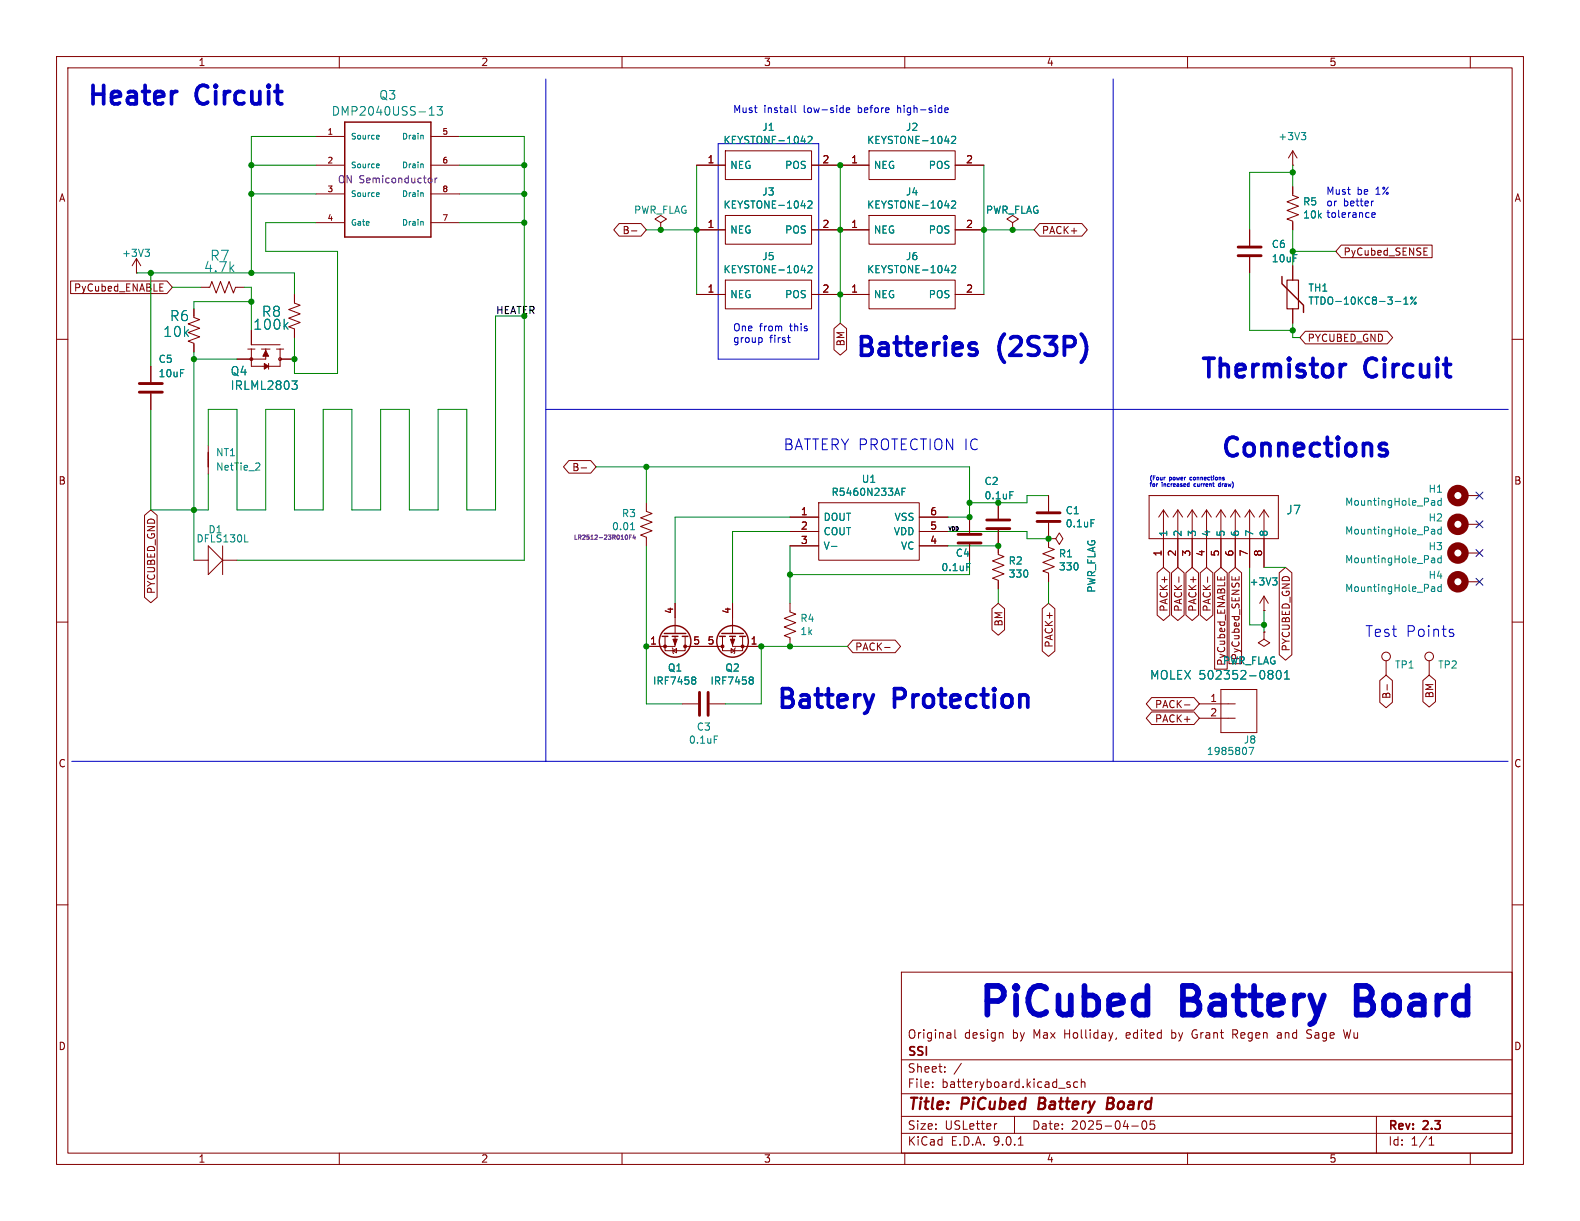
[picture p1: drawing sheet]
<svg xmlns="http://www.w3.org/2000/svg" width="279mm" height="216mm" viewBox="0 0 279 216" stroke-linecap="round" stroke-linejoin="round" font-family="sans-serif">
<path d="M0 0h279.4v215.9h-279.4z" fill="#fff" stroke="#fff" stroke-width=".18"/>
<g fill="none" stroke="#840000" stroke-width=".18">
<path d="M10 10h259.4v195.9h-259.4zM12 12h255.4v191.9h-255.4zM60 10v2M110 10v2M160 10v2M210 10v2M260 10v2M55.9 24.1h5.1M55.9 29.2h5.1M55.9 34.3h5.1M55.9 39.4h5.1M76.2 24.1h5.1"/>
<path d="M76.2 29.2h5.1M76.2 34.3h5.1M76.2 39.4h5.1M109.5 39.5h3.8l1 1.1-1 1.2h-3.8l-1-1.2zM116.8 39.4l1.1-.7-1.1-.6-1 .6 1 .7v1.2M123.2 29.2h5.1M128.3 38.1h15.2v5.1h-15.2zM128.3 26.7h15.2v5.1h-15.2zM143.5 29.2h10.2M153.7 26.7h15.2v5.1h-15.2zM153.7 38.1h15.2v5.1h-15.2zM168.9 29.2h5.1"/>
<path d="M179.1 39.4l1-.7-1-.6-1 .6 1 .7v1.2M183.8 39.5h7.5l1 1.1-1 1.2h-7.5l-.9-1.2zM228.6 29.2h.1M228.6 33v1.5l1 .4-2 .8 2 .7-2 .8 2 .8-2 .7 1 .4v1.5M228.6 26.7l-.8 1.2M228.6 26.7l.8 1.2M228.6 26.7v2.5M12.5 49.7h17l1 1.1-1 1.1h-17zM24.1 48.3h.1M24.1 45.7l-.7 1.3M24.1 45.7l.8 1.3M24.1 45.7v2.6"/>
<path d="M28.3 51.5h.6M28.3 50.2h.6M34.3 54.6v1.5l1 .4-2 .8 2 .7-2 .8 2 .8-2 .7 1 .4v1.5M35.6 50.8h1.5l.4-1 .7 2 .8-2 .8 2 .7-2 .8 2 .4-1h1.5M44.4 58.4v2.6h5.1M52.1 52.1v1.5l1 .4-2 .7 2 .8-2 .8 2 .7-2 .8 1 .4v1.5M111.7 40.8h.9M116.8 40.6h.1M123.2 52.1h5.1M123.2 40.6h5.1M128.3 49.5h15.2v5.1h-15.2zM143.5 52.1h10.2"/>
<path d="M143.5 40.6h10.2M147.5 58.1l1.1-.9 1.1 .9v3.7l-1.1 1-1.1-1zM153.7 49.5h15.2v5.1h-15.2zM168.9 52.1h5.1M168.9 40.6h5.1M179.1 40.6h.1M221 40.6v2.8M221 45.5v2.8M228.6 47v2.5M228.6 54.6v2.6M230.8 58.6h14.5l1 1.1-1 1.1h-14.5l-.9-1.1zM237.2 43.3h16v2.3h-16l-1-1.1z"/>
<path d="M251.8 44.5h.4M251.8 45.1h.6M251.8 43.9h.6M10 60h2M26.7 64.8v2.8M26.7 69.6v2.8M36.8 78.7v5.1M43.8 61.7h1.3M44.4 61.7v3.1h5.1v-3.1M46.2 61.7h1.6M47 61.7v1.8h-5.1M47.5 64.3v1"/>
<path d="M48.9 61.7h1.3M49.5 63.5h2.6M267.4 60h2M25.6 91.1l1.1-.9 1.1 .9v14.5l-1.1 1-1.1-1zM34.3 99.1h2.5M36.8 96.5l2.6 2.6-2.6 2.5zM39.4 96.5v5.1M39.4 99.1h2.5M100.6 81.4h3.9l.9 1.2-.9 1.1h-3.9l-1-1.1zM102.8 82.7h.9M114.3 88.9v1.5l1 .4-2 .8 2 .7-2 .8 2 .8-2 .7 1 .4v1.5M139.7 91.4h5.1"/>
<path d="M139.7 94h5.1M139.7 96.5h5.1M144.8 88.9h17.8v10.2h-17.8zM162.6 91.4h5M162.6 94h5M162.6 96.5h5M171.4 91.4v2.8M171.4 96.3v2.8M176.5 93.7v4.3l1 .4-2 .8 2 .7-2 .8 2 .8-2 .7 1 .4v1.5M176.5 88.9v2.8M185.4 92.5v4.3l1 .4-2 .7 2 .8-2 .7 2 .8-2 .8 1 .3v1.6M185.4 95.3h1.3l.6-1.1 .7 1.1-.7 1-.6-1"/>
<path d="M185.4 95.3h.1M185.4 87.6v2.8M203.2 87.6h22.9v7.7h-22.9zM205.7 90.2v10.1M205.7 90.2l-.8 1.2M205.7 90.2l.9 1.2M208.3 90.2v10.1M208.3 90.2l-.9 1.2M208.3 90.2l.8 1.2M210.8 90.2v10.1M210.8 90.2l-.8 1.2M210.8 90.2l.9 1.2"/>
<path d="M213.4 90.2v10.1M213.4 90.2l-.9 1.2M213.4 90.2l.8 1.2M215.9 90.2v10.1M215.9 90.2l-.8 1.2M215.9 90.2l.8 1.2M218.4 90.2v10.1M218.4 90.2l-.8 1.2M218.4 90.2l.9 1.2M221 90.2v10.1M221 90.2l-.9 1.2M221 90.2l.8 1.2"/>
<path d="M223.5 90.2v10.1M223.5 90.2l-.8 1.2M223.5 90.2l.9 1.2M259.1 92.7h2.5M259.1 87.6h2.5M259.1 97.8h2.5M10 110h2M117.6 112.5v2.6h3.6v-2.6M118.9 114.6l.1 .1v.7l.1 .2M119 115.1l.6-.4v.7zM119.4 112.5v1.8h-5.1M119.4 106.7v5.3"/>
<path d="M121.2 114.3h6.6M127.8 112.5v2.6h3.5v-2.6M129.3 114.7l.6 .4-.6 .3zM129.5 112.5v1.8h5.1M129.5 106.7v5.3M130 114.6l-.1 .1v.7l-.1 .2M139.7 106.7v1.5l1 .4-2 .7 2 .8-2 .8 2 .7-2 .8 1 .4v1.5M150.8 113.2h7.5l1 1.1-1 1.1h-7.5l-.9-1.1zM156.4 114.5h1M175.4 107.6l1.1-.9 1.1 .9v3.8l-1.1 .9-1.1-.9zM184.3 107.6l1.1-.9 1.1 .9v7.5l-1.1 1-1.1-1zM204.6 101.3l1.1-1 1.2 1v7.5l-1.2 .9-1.1-.9z"/>
<path d="M207.2 101.3l1.1-1 1.1 1v7.5l-1.1 .9-1.1-.9zM208.5 102v1M209.7 101.3l1.1-1 1.1 1v7.5l-1.1 .9-1.1-.9zM212.2 101.3l1.2-1 1.1 1v7.5l-1.1 .9-1.2-.9zM213.5 102v1M214.8 101.3l1.1-1 1.1 1v17h-2.2zM215.3 101.9v.6M216.6 101.9v.6M217.3 101.3l1.1-1 1.2 1v16.1h-2.3zM217.8 101.9v.6M218.4 102.1v.4M219.1 101.9v.6"/>
<path d="M223.5 108h.1M223.5 111.8v1.2l1 .7-1 .6-1-.6 1-.7M223.5 111.8h.1M223.5 105.4v2.6M223.5 105.4l-.7 1.3M223.5 105.4l.8 1.3M226.2 101.3l1.1-1 1.1 1v14.5l-1.1 .9-1.1-.9zM245.1 116.8v2.6M252.7 116.8v2.6M259.1 102.9h2.5M267.4 110h2M120.6 124.5h2.8"/>
<path d="M125.5 124.5h2.8M203.6 125.9h7.5l1 1.1-1 1.1h-7.5l-.9-1.1zM203.6 123.3h7.5l1 1.2-1 1.1h-7.5l-.9-1.1zM209.4 124.6h1M212.1 124.5h6.3M212.1 127h6.3M215.9 121.9h6.3v7.6h-6.3zM244 120.3l1.1-.9 1.1 .9v3.9l-1.1 .9-1.1-.9zM245.3 121.1v.9M251.6 120.3l1.1-.9 1.1 .9v3.8l-1.1 .9-1.1-.9zM10 160h2M159.4 171.9h108v32h-108z"/>
<path d="M267.4 160h2M159.4 197.4h108M159.4 193.4h108M159.4 187.4h108M164.9 192.1v.2M164.9 191.4v.1M167.1 189.4v.2M167.1 188.7v.1M168.9 182.1v1.3l.2 .2M170 188l-1.3 1.9M176.3 198.7l-.3 .1M177.3 182.7l.1 .9"/>
<path d="M179.4 197.4v3M188.6 191.6l.7 .4-.2 .3-.5-.1M189.2 191.4l-.3-.1-.3 .2M190.6 191.4l-.5-.1-.2 .3v.4l.1 .2h.6M191.2 191.4l.2-.1 .4 .1 .1 .9M191.2 190.8v1.5M197.4 183.5l-.1 .3M200.1 199.1h1.2M202.1 198.3l.2-.1a.81 .81 0 0 1 .6 .6 .81 .81 0 0 1-.3 .8l-.2 .1a.81 .81 0 0 1-.3-1.4zM204.1 198.2h-.7v.7l.2-.1h.5l.1 .2-.1 .5-.2 .2-.5-.2M237.6 182.1l.3 1.5 .3-1.1 .3 1.1M243.4 197.4v6.5"/>
<path d="M60 203.9v2M110 203.9v2M159.4 200.4h108M160 203.9v2M180.1 202.5h.8M210 203.9v2M252.7 202.5h.9M252.7 201.4l.4-.4v1.5M260 203.9v2"/>
<circle cx="44.4" cy="63.5" r=".25"/>
<circle cx="49.5" cy="63.5" r=".25"/>
<circle cx="245.1" cy="116.1" r=".76"/>
<circle cx="252.7" cy="116.1" r=".76"/>
</g>
<path d="M183.9 194.1l-.3 2h.8M195.8 195.1h.7M196.5 195.1l.3 .1M196.6 194.1h-.7l-.2 2 1-.1M196.7 195l-.2 .1" fill="none" stroke="#840000" stroke-width=".4"/>
<g fill="none" stroke="#840000" stroke-width="1.3">
<circle cx="257.8" cy="92.7" r="1.27"/>
<circle cx="257.8" cy="87.6" r="1.27"/>
<circle cx="257.8" cy="97.8" r="1.27"/>
<circle cx="257.8" cy="102.9" r="1.27"/>
</g>
<g fill="none" stroke="#008484" stroke-width=".18">
<path d="M76.1 19.2l.2-.4v1.6M77.3 18.8h.9l-.5 .6 .5 .2v.6l-.3 .2h-.4l-.2-.2M66.7 23.9l.3 .1 .1 .2-.5 .1M66.7 29h.3l.1 .2-.5 .1M66.7 34.1h.3l.1 .2-.5 .1M67 24.5l-.3 .1M67 29.6l-.3 .1M67 34.7l-.3 .1M74.7 23.9l.1 .2v.5M74.7 29l.1 .1v.6M74.7 34.1l.1 .1v.6M74.7 39.2l.1 .1v.5"/>
<path d="M75.9 20.4h.9M142.9 24.2l.5-.1 .2 .4-.8 .9h.8M142.9 35.7l.5-.2 .2 .4-.8 .9h.8M168.3 24.2l.5-.1 .2 .4-.8 .9h.8M168.3 35.7l.5-.2 .2 .4-.8 .9h.8M230.1 23.4h.8l-.4 .5M230.7 23.9l.2 .3v.3l-.2 .2M25.6 44.1h.8l-.4 .5M26.2 44.6l.2 .2v.3l-.2 .2M142.9 47.1l.5-.1 .2 .3-.8 .9h.8M168.3 47.1l.5-.1 .2 .3-.8 .9h.8M246.7 53.3h1"/>
<path d="M248.3 53.8h.7M248.3 52.9l.3-.4v1.3M250.4 52.5l-.9 1.3M51.6 67.4h.9l-.5 .5 .5 .2v.5l-.2 .3h-.5M43.3 95.8h.6M45.7 81.9l.3 .2-.1 .3-.7 .7h.8M111.5 93.7h.7M111.7 92.6l.2-.2v1.3M147 96.6h1M159.5 86.9h.4M160.1 86.3h-.6v1.3M171 99.6h.6"/>
<path d="M178.6 86.9h.6M192.9 91.9h.6M253.3 88.5l.3 .1 .1 .8M253.3 93.6h.3l.1 .8M253.3 98.7h.3l.1 .8M253.7 94.4h-.4M253.7 93.9h-.4M253.7 89.3l-.4 .1M253.7 88.8l-.4 .1M253.7 99.5h-.4M253.7 99h-.4M254.9 93.6h-.4l-.2 .2 .1 .6h.5"/>
<path d="M254.9 88.1v1.3M254.9 93.2v1.2M254.9 98.2v1.3M254.9 88.6l-.4-.1-.2 .2 .1 .6h.5M254.9 98.7h-.4l-.2 .2 .1 .6h.5M122.6 119.7h.2l.2 .2-.2 .3M132.7 119.7h.3l.2 .2-.2 .3M224.5 118.6h.3l.3 .2-.3 .4M224.5 119.2h.3M224.8 119.2l.2 .2 .1 .4-.1 .2-.5 .1M225 102.2h.8l-.4 .5M225.6 102.7l.2 .2v.3l-.2 .2"/>
<path d="M225.9 118.6h.1a.83 .83 0 0 1 .6 .6 .83 .83 0 0 1-.3 .8l-.1 .1a.83 .83 0 0 1-.6-.7 .83 .83 0 0 1 .3-.8zM227.1 119l.5-.4v1.5M253.3 103.7l.3 .1 .1 .8M253.7 104.5l-.4 .1M253.7 104l-.4 .1M254.9 103.3v1.3M254.9 103.8l-.4-.1-.2 .3 .1 .5h.5M122.6 120.2h.2M122.8 120.2l.2 .3v.2l-.1 .2-.3 .1M126.3 130.1h.6M132.7 120.2h.3M133 120.2l.2 .3v.2l-.1 .2-.4 .1"/>
<path d="M221.7 132.2l-.5 1.2M227.1 120.1h.9"/>
<circle cx="249.6" cy="52.7" r=".18"/>
<circle cx="250.3" cy="53.6" r=".18"/>
</g>
<g fill="none" stroke="#840000" stroke-width=".25">
<path d="M61 21.6h15.2v20.3h-15.2zM226.7 48.9v1.3l3.8 3.8v1.2M36.8 80v2.6M117.1 112.5h1M117.5 112h3.8M118.9 112.5h1M120.6 112.5h1.1M127.3 112.5h1M127.6 112h3.8M129 112.5h1M130.8 112.5h1"/>
<circle cx="119.4" cy="113.4" r="2.79"/>
<circle cx="129.5" cy="113.4" r="2.79"/>
</g>
<path d="M75.8 31.5h.3l.3 .2-.1 .5-.2 .1h-.3M76.9 31.5v.8M77.3 31.5l-.4 .2M110.7 94.6h.1M110.8 94.6a.39 .39 0 0 1 .2 .4 .39 .39 0 0 1-.3 .3M111.3 95h.3M111.3 94.6v.8M112.1 94.6l-.2 .5h.5M112.3 94.9v.5" fill="none" stroke="#840084" stroke-width=".18"/>
<path d="M218.9 43.7h4.1M218.9 45.2h4.1M24.6 67.8h4.1M24.6 69.3h4.1M169.4 94.5h4.1M169.4 96h4.1M174.5 91.9h4.1M174.5 93.5h4.1M183.4 90.7h4.1M183.4 92.2h4.1M123.7 122.4v4.1M125.2 122.4v4.1" fill="none" stroke="#840000" stroke-width=".51"/>
<g fill="#840000" stroke="#840000" stroke-width=".18">
<path d="M47 62l.5 1h-1z"/>
<path d="M46.7 64.3l.8 .5-.8 .5z"/>
<path d="M119 113h.8l-.4 1z"/>
<path d="M129.2 113h.7l-.4 1z"/>
<circle cx="121.2" cy="114.3" r=".25"/>
<circle cx="117.6" cy="114.3" r=".25"/>
<circle cx="127.8" cy="114.3" r=".25"/>
<circle cx="131.3" cy="114.3" r=".25"/>
</g>
<path d="M227.6 49.5h2v5.1h-2z" fill="none" stroke="#840000" stroke-width=".2"/>
<g fill="none" stroke="#0000c2" stroke-width=".18">
<path d="M96.5 14v120.6M140 19.8l.1 .1M140.6 18.6v1.1l.2 .2M149.7 19.5l.6-.1-.1-.3h-.4l-.1 .1v.6h.5M167.1 19.5l.6-.1-.1-.3h-.3l-.2 .1v.6h.5M196.8 14v120.6M127 25.4h17.8v38.1h-17.8zM242.6 38l.6-.1-.1-.2-.3-.1-.2 .2v.6h.5M242.9 35.6h-.3M134.5 59.7l.3 .2v.4l-.3 .2M139.3 59.7h.4M96.5 72.4h170.2"/>
<path d="M139.5 60.5h.2M204.7 85.5h.1M206 84.4h-.1M210.1 85.5l.2 .1M210.3 85.3v.7M210.3 86h-.2M210.5 84.4l-.1 .1 .1 .4M211.3 85.5l-.2 .2 .2 .3M215.8 85.6l-.2-.1-.1 .2v.3h.3M215.8 85.3v.7M216.3 84.4h.2M216.3 84.6l.2 .1"/>
<path d="M216.5 84.8l-.2 .1M216.5 84.7v.1M256.5 111.9l.5 .1 .1 .3-.3 .2h-.3M256.5 111.3l.5 .1M12.7 134.6h254"/>
</g>
<g fill="none" stroke="#008400" stroke-width=".18">
<path d="M44.4 34.3h11.5M44.4 29.2h11.5M55.9 24.1h-11.5v24.2M55.9 39.4h-8.9v5.1h12.7v21.5h-7.6v-6.3M81.3 39.4h11.4M81.3 24.1h11.4v75h-50.8M81.3 34.3h11.4M81.3 29.2h11.4M123.2 29.2v22.9M148.6 29.2v28M174 29.2v22.9M228.6 29.2v3.8"/>
<path d="M228.6 30.5h-7.6v10.1M24.1 48.3h28v3.8M26.7 48.3v16.5M30.5 50.8h5.1M43.2 50.8h1.2v7.6M44.4 53.3h-10.1v1.3M92.7 55.9h-5.1v34.3h-5.1v-17.8h-5v17.8h-5.1v-17.8h-5.1v17.8h-5.1v-17.8h-5.1v17.8h-5v-17.8h-5.1v17.8h-5.1v-17.8h-5.1v6.3M114.3 40.6h8.9M174 40.6h8.9M221 48.3v10.1h7.6M228.6 40.6v6.4M228.6 57.2v2.5h1.3"/>
<path d="M228.6 44.5h7.6M26.7 72.4v17.8h10.1v-6.4M34.3 63.5h7.6M34.3 62.2v36.9M105.4 82.6h66v8.8h-3.8M114.3 82.6v6.3M114.3 96.5v28h6.3M139.7 94h-10.2v12.7M139.7 96.5v10.2M139.7 91.4h-20.3v15.3M167.6 94h14v1.3h3.8M167.6 96.5h8.9"/>
<path d="M171.4 99.1v2.5h-31.7M185.4 87.6h-3.8v1.3h-10.2M149.9 114.3h-15.3v10.2h-6.3M176.5 104.1v2.6M185.4 102.9v3.8M221 100.3v10.2h2.5M223.5 108v3.8M223.5 100.3h3.8"/>
</g>
<path d="M261 92.1l1.2 1.2M261 97.2l1.2 1.2M261 87l1.2 1.2M262.2 92.1l-1.2 1.2M262.2 97.2l-1.2 1.2M262.2 87l-1.2 1.2M261 102.3l1.2 1.2M262.2 102.3l-1.2 1.2" fill="none" stroke="#000084" stroke-width=".18"/>
<path d="M239.9 176.8h1.7M241.6 174.3h-1.7v5.1h1.9" fill="none" stroke="#0000c2" stroke-width="1"/>
<path d="M31 16.2h.3M171.8 61.7h.5l.3 .2 .2 .4-.2 .4-.3 .1h-.6M171.8 60.6h.5l.3 .2M238 64.4l-.7 .2M244.1 79.3l1.1 .4 .1 .3-.1 .4-.3 .2h-.7M244.1 78.6l.3-.2h.5l.3 .2M154.4 122.9l-.7 2.1" fill="none" stroke="#0000c2" stroke-width=".66"/>
<g fill="#008400" stroke="#008400" stroke-width=".18">
<circle cx="228.6" cy="58.4" r=".46"/>
<circle cx="223.5" cy="110.5" r=".46"/>
<circle cx="176.5" cy="88.9" r=".46"/>
<circle cx="228.6" cy="30.5" r=".46"/>
<circle cx="228.6" cy="44.5" r=".46"/>
<circle cx="171.4" cy="91.4" r=".46"/>
<circle cx="148.6" cy="40.6" r=".46"/>
<circle cx="148.6" cy="29.2" r=".46"/>
<circle cx="174" cy="40.6" r=".46"/>
<circle cx="179.1" cy="40.6" r=".46"/>
<circle cx="176.5" cy="96.5" r=".46"/>
<circle cx="185.4" cy="95.3" r=".46"/>
<circle cx="114.3" cy="114.3" r=".46"/>
<circle cx="139.7" cy="101.6" r=".46"/>
<circle cx="139.7" cy="114.3" r=".46"/>
<circle cx="134.6" cy="114.3" r=".46"/>
<circle cx="171.4" cy="88.9" r=".46"/>
<circle cx="148.6" cy="52.1" r=".46"/>
<circle cx="92.7" cy="29.2" r=".46"/>
<circle cx="92.7" cy="34.3" r=".46"/>
<circle cx="92.7" cy="39.4" r=".46"/>
<circle cx="92.7" cy="55.9" r=".46"/>
<circle cx="123.2" cy="40.6" r=".46"/>
<circle cx="114.3" cy="82.6" r=".46"/>
<circle cx="116.8" cy="40.6" r=".46"/>
<circle cx="44.4" cy="29.2" r=".46"/>
<circle cx="44.4" cy="53.3" r=".46"/>
<circle cx="34.3" cy="63.5" r=".46"/>
<circle cx="26.7" cy="48.3" r=".46"/>
<circle cx="34.3" cy="90.2" r=".46"/>
<circle cx="44.4" cy="34.3" r=".46"/>
<circle cx="44.4" cy="48.3" r=".46"/>
<circle cx="52.1" cy="63.5" r=".46"/>
</g>
<g font-size="7.1" fill="#0000c2">
<text x="172.7" y="180.1">PiCubed</text>
<text x="209.3" y="180.1">Battery</text>
<text x="242.1" y="180.1">Board</text>
</g>
<g font-size="4.6" fill="#0000c2">
<text x="15.2" y="18.8">Heater</text>
<text x="35" y="18.8">Circuit</text>
<text x="151.1" y="63.3">Batteries</text>
<text x="176.8" y="63.3">(2S3P)</text>
<text x="212.1" y="67.1">Thermistor</text>
<text x="241.6" y="67.1">Circuit</text>
<text x="215.3" y="81">Connections</text>
<text x="137.2" y="125.5">Battery</text>
<text x="158.3" y="125.5">Protection</text>
</g>
<g font-size="2.8" fill="#840000">
<text x="160.4" y="196.8">Title:</text>
<text x="170.1" y="196.8">PiCubed</text>
<text x="184.5" y="196.8">Battery</text>
<text x="197.4" y="196.8">Board</text>
</g>
<g font-size="2.7" fill="#0000c2">
<text x="138.4" y="79.8">BATTERY PROTECTION IC</text>
<text x="241.3" y="112.8">Test</text>
<text x="248.5" y="112.8">Points</text>
</g>
<g font-size="2.5" fill="#008484">
<text x="37.1" y="46.3">R7</text>
<text x="36" y="48.4">4.7k</text>
<text x="28.8" y="59.8">10k</text>
<text x="30" y="57">R6</text>
<text x="44.7" y="58.5">100k</text>
<text x="46.2" y="56.2">R8</text>
</g>
<g font-size="2.1" fill="#008484">
<text x="67" y="17.8">Q3</text>
<text x="58.6" y="20.7">DMP2040USS-13</text>
<text x="40.7" y="66.6">Q4</text>
<text x="40.7" y="69.1">IRLML2803</text>
<text x="227.4" y="91.2">J7</text>
<text x="203.3" y="120.4">MOLEX 502352-0801</text>
</g>
<g font-size="2.1" fill="#840000">
<text x="160.4" y="183.9">Original</text>
<text x="170.5" y="183.9">design</text>
<text x="179.1" y="183.9">by</text>
<text x="182.9" y="183.9">Max</text>
<text x="188.5" y="183.9">Holliday,</text>
<text x="199.5" y="183.9">edited</text>
<text x="207.7" y="183.9">by</text>
<text x="211.5" y="183.9">Grant</text>
<text x="218.8" y="183.9">Regen</text>
<text x="226.9" y="183.9">and</text>
<text x="232.3" y="183.9">Sage</text>
<text x="239" y="183.9">Wu</text>
<text x="160.4" y="189.9">Sheet:</text>
<text x="160.4" y="187.1">SSI</text>
<text x="160.4" y="192.6">File:</text>
<text x="166.5" y="192.6">batteryboard.kicad_sch</text>
<text x="160.4" y="202.8">KiCad</text>
<text x="160.4" y="200">Size:</text>
<text x="167.1" y="200">USLetter</text>
<text x="168.1" y="202.8">E.D.A.</text>
<text x="175.7" y="202.8">9.0.1</text>
<text x="182.4" y="200">Date:</text>
<text x="189.4" y="200">2025-04-05</text>
<text x="245.4" y="200.2">Rev:</text>
<text x="245.4" y="202.8">Id:</text>
<text x="249.5" y="202.8">1/1</text>
<text x="251.8" y="200.2">2.3</text>
</g>
<g font-size="1.8" fill="#840000">
<text x="35" y="11.9">1</text>
<text x="85" y="11.9">2</text>
<text x="135" y="11.9">3</text>
<text x="185" y="11.9">4</text>
<text x="235" y="11.9">5</text>
<text x="125" y="29">1</text>
<text x="145.3" y="29">2</text>
<text x="150.4" y="29">1</text>
<text x="170.7" y="29">2</text>
<text x="10.3" y="35.9">A</text>
<text x="267.7" y="35.9">A</text>
<text x="110" y="41.6">B-</text>
<text x="125" y="40.4">1</text>
<text x="145.3" y="40.4">2</text>
<text x="150.4" y="40.4">1</text>
<text x="170.7" y="40.4">2</text>
<text x="184.1" y="41.6">PACK+</text>
<text x="237.5" y="45.4">PyCubed_SENSE</text>
<text x="13" y="51.8">PyCubed_ENABLE</text>
<text x="125" y="51.8">1</text>
<text x="145.3" y="51.8">2</text>
<text x="150.4" y="51.8">1</text>
<text x="170.7" y="51.8">2</text>
<text x="149.5" y="61.3" transform="rotate(-90 149.5 61.3)">BM</text>
<text x="231.1" y="60.6">PYCUBED_GND</text>
<text x="101.1" y="83.5">B-</text>
<text x="10.3" y="85.9">B</text>
<text x="267.7" y="85.9">B</text>
<text x="141.5" y="91.2">1</text>
<text x="141.5" y="93.7">2</text>
<text x="164.4" y="91.2">6</text>
<text x="164.4" y="93.7">5</text>
<text x="141.5" y="96.3">3</text>
<text x="164.4" y="96.3">4</text>
<text x="205.5" y="98.5" transform="rotate(-90 205.5 98.5)">1</text>
<text x="208" y="98.5" transform="rotate(-90 208 98.5)">2</text>
<text x="210.6" y="98.5" transform="rotate(-90 210.6 98.5)">3</text>
<text x="213.1" y="98.5" transform="rotate(-90 213.1 98.5)">4</text>
<text x="215.6" y="98.5" transform="rotate(-90 215.6 98.5)">5</text>
<text x="218.2" y="98.5" transform="rotate(-90 218.2 98.5)">6</text>
<text x="220.7" y="98.5" transform="rotate(-90 220.7 98.5)">7</text>
<text x="223.3" y="98.5" transform="rotate(-90 223.3 98.5)">8</text>
<text x="27.6" y="105.1" transform="rotate(-90 27.6 105.1)">PYCUBED_GND</text>
<text x="119.1" y="108.7" transform="rotate(-90 119.1 108.7)">4</text>
<text x="129.3" y="108.7" transform="rotate(-90 129.3 108.7)">4</text>
<text x="177.5" y="110.9" transform="rotate(-90 177.5 110.9)">BM</text>
<text x="206.7" y="108.3" transform="rotate(-90 206.7 108.3)">PACK+</text>
<text x="209.2" y="108.3" transform="rotate(-90 209.2 108.3)">PACK-</text>
<text x="211.8" y="108.3" transform="rotate(-90 211.8 108.3)">PACK+</text>
<text x="214.3" y="108.3" transform="rotate(-90 214.3 108.3)">PACK-</text>
<text x="114.9" y="114">1</text>
<text x="122.5" y="114">5</text>
<text x="125" y="114">5</text>
<text x="132.6" y="114">1</text>
<text x="151.1" y="115.3">PACK-</text>
<text x="186.4" y="114.6" transform="rotate(-90 186.4 114.6)">PACK+</text>
<text x="216.9" y="117.8" transform="rotate(-90 216.9 117.8)">PyCubed_ENABLE</text>
<text x="219.4" y="116.9" transform="rotate(-90 219.4 116.9)">PyCubed_SENSE</text>
<text x="228.3" y="115.3" transform="rotate(-90 228.3 115.3)">PYCUBED_GND</text>
<text x="204.1" y="125.4">PACK-</text>
<text x="213.9" y="124.2">1</text>
<text x="246.1" y="123.7" transform="rotate(-90 246.1 123.7)">B-</text>
<text x="253.7" y="123.6" transform="rotate(-90 253.7 123.6)">BM</text>
<text x="204.1" y="128">PACK+</text>
<text x="213.9" y="126.7">2</text>
<text x="10.3" y="135.9">C</text>
<text x="267.7" y="135.9">C</text>
<text x="10.3" y="185.9">D</text>
<text x="267.7" y="185.9">D</text>
<text x="35" y="205.8">1</text>
<text x="85" y="205.8">2</text>
<text x="135" y="205.8">3</text>
<text x="185" y="205.8">4</text>
<text x="235" y="205.8">5</text>
</g>
<g font-size="1.8" fill="#0000c2">
<text x="129.5" y="20.1">Must</text>
<text x="135.1" y="20.1">install</text>
<text x="142.2" y="20.1">low-side</text>
<text x="152" y="20.1">before</text>
<text x="159.1" y="20.1">high-side</text>
<text x="234.4" y="34.5">Must</text>
<text x="240" y="34.5">be</text>
<text x="243.4" y="34.5">1%</text>
<text x="234.4" y="36.6">or</text>
<text x="234.4" y="38.6">tolerance</text>
<text x="237.5" y="36.6">better</text>
<text x="129.5" y="58.7">One</text>
<text x="134.3" y="58.7">from</text>
<text x="139.8" y="58.7">this</text>
<text x="129.5" y="60.7">group</text>
<text x="136.1" y="60.7">first</text>
</g>
<g font-size="1.8" fill="#008484">
<text x="134.7" y="23.3">J1</text>
<text x="160.1" y="23.3">J2</text>
<text x="127.8" y="25.7">KEYSTONE-1042</text>
<text x="153.2" y="25.7">KEYSTONE-1042</text>
<text x="226" y="25">+3V3</text>
<text x="129" y="30.1">NEG</text>
<text x="134.7" y="34.8">J3</text>
<text x="138.7" y="30.1">POS</text>
<text x="154.4" y="30.1">NEG</text>
<text x="160.1" y="34.8">J4</text>
<text x="164.1" y="30.1">POS</text>
<text x="112" y="38">PWR_FLAG</text>
<text x="127.8" y="37.1">KEYSTONE-1042</text>
<text x="129" y="41.5">NEG</text>
<text x="138.7" y="41.5">POS</text>
<text x="153.2" y="37.1">KEYSTONE-1042</text>
<text x="154.4" y="41.5">NEG</text>
<text x="164.1" y="41.5">POS</text>
<text x="174.3" y="38">PWR_FLAG</text>
<text x="230.3" y="36.5">R5</text>
<text x="230.3" y="38.8">10k</text>
<text x="21.5" y="45.6">+3V3</text>
<text x="134.7" y="46.2">J5</text>
<text x="160.1" y="46.2">J6</text>
<text x="224.8" y="44">C6</text>
<text x="224.8" y="46.6">10uF</text>
<text x="127.8" y="48.5">KEYSTONE-1042</text>
<text x="129" y="52.9">NEG</text>
<text x="138.7" y="52.9">POS</text>
<text x="153.2" y="48.5">KEYSTONE-1042</text>
<text x="154.4" y="52.9">NEG</text>
<text x="164.1" y="52.9">POS</text>
<text x="231.3" y="51.8">TH1</text>
<text x="231.3" y="54.1">TTDO-10KC8-3-1%</text>
<text x="27.9" y="64.4">C5</text>
<text x="27.9" y="66.9">10uF</text>
<text x="38.1" y="83.4">NetTie_2</text>
<text x="38.1" y="80.9">NT1</text>
<text x="146.9" y="87.9">R5460N233AF</text>
<text x="152.3" y="85.6">U1</text>
<text x="174" y="86">C2</text>
<text x="174" y="88.5">0.1uF</text>
<text x="237.8" y="89.6">MountingHole_Pad</text>
<text x="252.5" y="87.3">H1</text>
<text x="36.8" y="94.5">D1</text>
<text x="109.9" y="91.6">R3</text>
<text x="145.5" y="92.3">DOUT</text>
<text x="145.5" y="94.8">COUT</text>
<text x="158" y="94.8">VDD</text>
<text x="158.1" y="92.3">VSS</text>
<text x="188.4" y="91.1">C1</text>
<text x="188.4" y="93.4">0.1uF</text>
<text x="206.6" y="95" transform="rotate(-90 206.6 95)">1</text>
<text x="209.1" y="95" transform="rotate(-90 209.1 95)">2</text>
<text x="211.7" y="95" transform="rotate(-90 211.7 95)">3</text>
<text x="214.2" y="95" transform="rotate(-90 214.2 95)">4</text>
<text x="216.8" y="95" transform="rotate(-90 216.8 95)">5</text>
<text x="219.3" y="95" transform="rotate(-90 219.3 95)">6</text>
<text x="221.8" y="95" transform="rotate(-90 221.8 95)">7</text>
<text x="224.4" y="95" transform="rotate(-90 224.4 95)">8</text>
<text x="237.8" y="94.7">MountingHole_Pad</text>
<text x="252.5" y="92.4">H2</text>
<text x="34.6" y="96.1">DFLS130L</text>
<text x="145.5" y="97.4">V-</text>
<text x="159.2" y="97.4">VC</text>
<text x="166.4" y="101.2">0.1uF</text>
<text x="168.9" y="98.7">C4</text>
<text x="178.3" y="100">R2</text>
<text x="187.2" y="98.8">R1</text>
<text x="187.2" y="101.1">330</text>
<text x="237.8" y="99.8">MountingHole_Pad</text>
<text x="252.5" y="97.5">H3</text>
<text x="178.3" y="102.3">330</text>
<text x="193.9" y="104.9" transform="rotate(-90 193.9 104.9)">PWR_FLAG</text>
<text x="220.9" y="103.7">+3V3</text>
<text x="237.8" y="104.9">MountingHole_Pad</text>
<text x="252.5" y="102.6">H4</text>
<text x="141.4" y="110.2">R4</text>
<text x="141.4" y="112.5">1k</text>
<text x="118" y="118.9">Q1</text>
<text x="128.2" y="118.9">Q2</text>
<text x="216.2" y="117.7">PWR_FLAG</text>
<text x="246.6" y="118.4">TP1</text>
<text x="254.2" y="118.4">TP2</text>
<text x="115.4" y="121.3">IRF7458</text>
<text x="125.5" y="121.3">IRF7458</text>
<text x="121.7" y="131.7">0.1uF</text>
<text x="123.1" y="129.4">C3</text>
<text x="219.9" y="131.7">J8</text>
<text x="213.3" y="133.7">1985807</text>
</g>
<g font-size="1.8" fill="#840084">
<text x="59.6" y="32.6">ON Semiconductor</text>
<text x="108.1" y="94">0.01</text>
</g>
<text font-size="1.8" x="87.6" y="55.6">HEATER</text>
<g font-size="1.4" fill="#840000">
<text x="57.8" y="23.9">1</text>
<text x="78.1" y="23.9">5</text>
<text x="57.8" y="29">2</text>
<text x="78.1" y="29">6</text>
<text x="57.8" y="34">3</text>
<text x="78.1" y="34">8</text>
<text x="57.8" y="39.1">4</text>
<text x="78.1" y="39.1">7</text>
</g>
<g font-size="1.4" fill="#008484">
<text x="62" y="24.9">Source</text>
<text x="62" y="29.9">Source</text>
<text x="71" y="24.9">Drain</text>
<text x="71" y="29.9">Drain</text>
<text x="62" y="35">Source</text>
<text x="71" y="35">Drain</text>
<text x="62" y="40.1">Gate</text>
<text x="71" y="40.1">Drain</text>
</g>
<text font-size="1.1" fill="#840084" x="101.4" y="95.6">LR2512-23R010F4</text>
<g font-size="1" fill="#0000c2">
<text x="203.2" y="85">(Four</text>
<text x="203.2" y="86.1">for</text>
<text x="205.5" y="86.1">increased</text>
<text x="206.9" y="85">power</text>
<text x="210.8" y="85">connections</text>
<text x="211.5" y="86.1">current</text>
<text x="216.2" y="86.1">draw)</text>
</g>
<text font-size=".9" x="167.6" y="93.8">VDD</text>
</svg>
